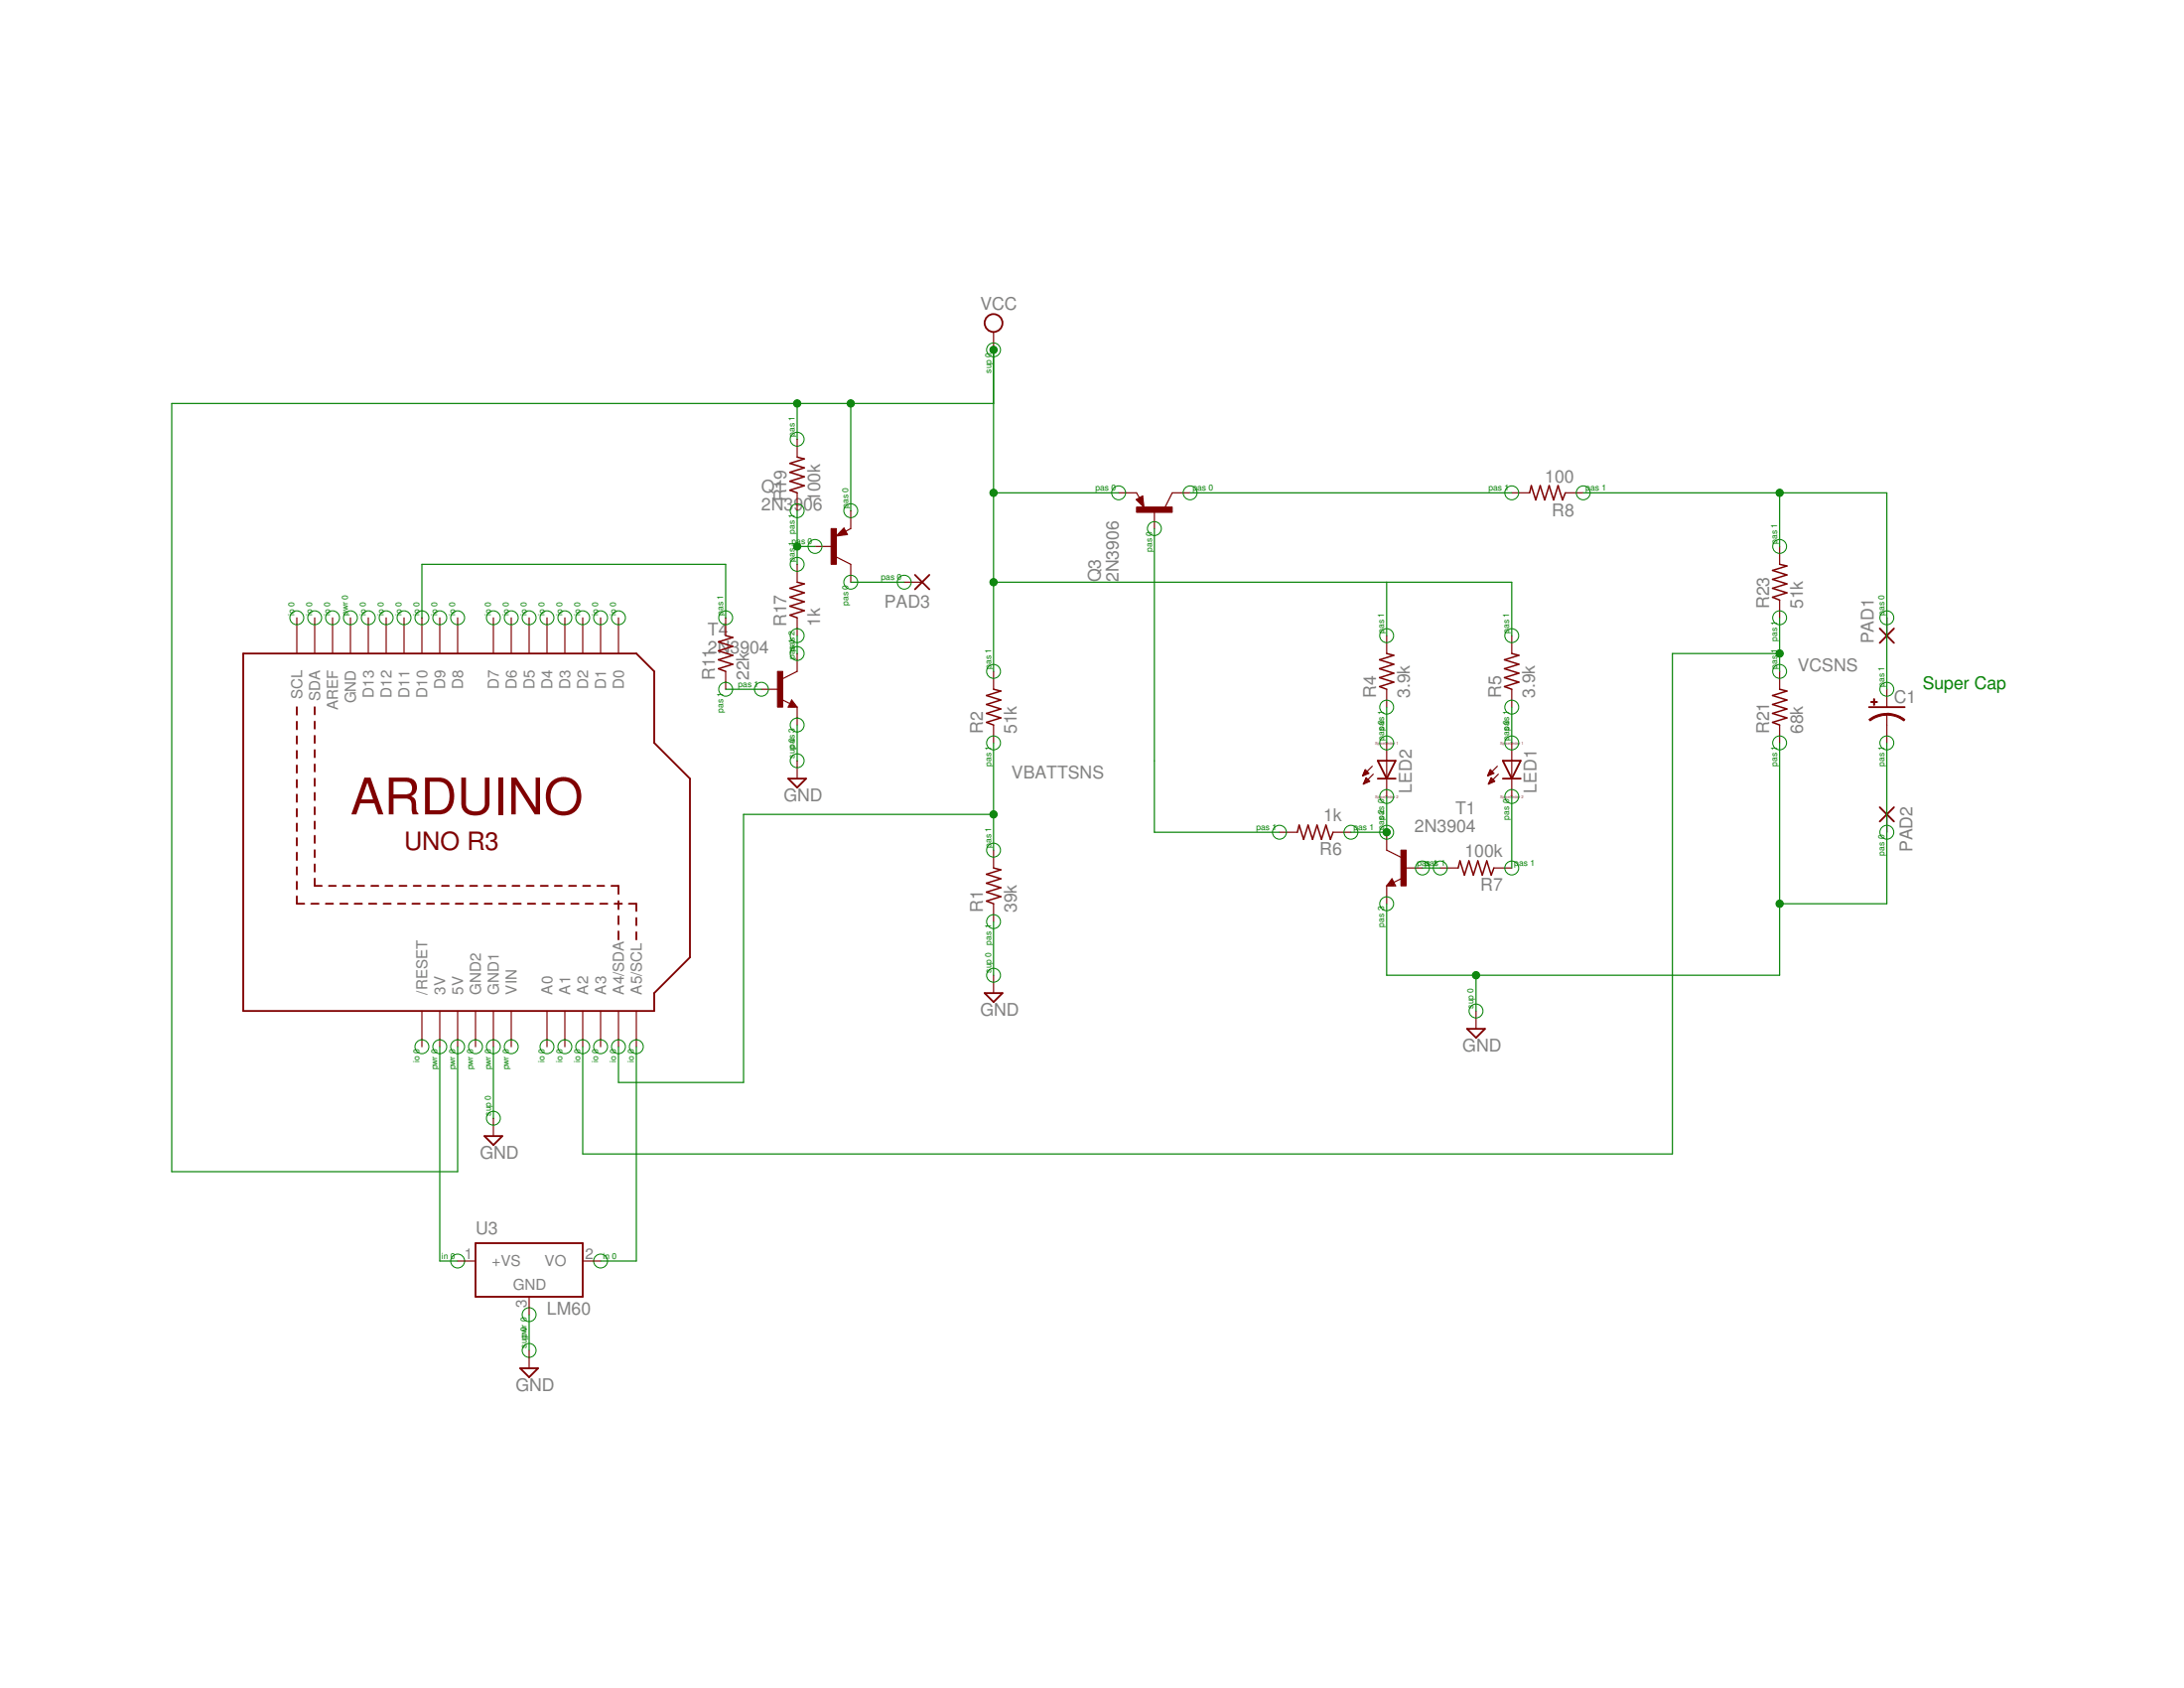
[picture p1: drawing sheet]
<svg xmlns="http://www.w3.org/2000/svg" width="279mm" height="216mm" viewBox="0 0 279 216" stroke-linecap="round" stroke-linejoin="round" font-family="sans-serif">
<path d="M102 58.5l.9 .2-1.9 .6 1.9 .5-1.9 .6 1.9 .6-1.9 .6 1.9 .5-1.9 .6 1 .3M102 74.5l.9 .2-1.9 .5 1.9 .6-1.9 .6 1.9 .6-1.9 .5 1.9 .6-1.9 .6 1 .3M195.7 63l.2-.9 .6 1.8 .5-1.8 .6 1.8 .6-1.8 .6 1.8 .5-1.8 .6 1.8 .4-.9M227.7 72.2l.9 .2-1.8 .6 1.8 .5-1.8 .6 1.8 .6-1.8 .5 1.8 .6-1.8 .6 .9 .4M92.8 81.3l.9 .2-1.8 .6 1.8 .6-1.8 .5 1.8 .6-1.8 .6 1.8 .6-1.8 .5 .9 .4M127.1 88.2l.9 .2-1.8 .6 1.8 .5-1.8 .6 1.8 .6-1.8 .5 1.8 .6-1.8 .6 .9 .3M177.4 83.6l.9 .2-1.8 .6 1.8 .6-1.8 .5 1.8 .6-1.8 .6 1.8 .5-1.8 .6 .9 .4M193.4 83.6l.9 .2-1.8 .6 1.8 .6-1.8 .5 1.8 .6-1.8 .6 1.8 .5-1.8 .6 .9 .4M227.7 88.2l.9 .2-1.8 .6 1.8 .5-1.8 .6 1.8 .6-1.8 .5 1.8 .6-1.8 .6 .9 .3M127.1 111l.9 .3-1.8 .5 1.8 .6-1.8 .6 1.8 .5-1.8 .6 1.8 .6-1.8 .6 .9 .3M166 106.4l.2-.9 .6 1.9 .5-1.9 .6 1.9 .6-1.9 .6 1.9 .5-1.9 .6 1.9 .3-1M186.5 111l.3-.9 .5 1.8 .6-1.8 .6 1.8 .6-1.8 .5 1.8 .6-1.8 .6 1.8 .3-.9" fill="none" stroke="#800000" stroke-width=".19"/>
<g fill="none" stroke="#800000" stroke-width=".15">
<path d="M102 56.2v2.3M127.1 42.5v2.2M38 79v4.6M40.3 79v4.6M42.5 79v4.6M44.8 79v4.6M47.1 79v4.6M49.4 79v4.6M51.7 79v4.6M54 79v4.6M56.3 79v4.6M58.5 79v4.6"/>
<path d="M63.1 79v4.6M65.4 79v4.6M67.7 79v4.6M70 79v4.6M72.3 79v4.6M74.5 79v4.6M76.8 79v4.6M79.1 79v4.6M92.8 79v2.3M102 63v2.3M102 72.2v2.3M102 79v2.3"/>
<path d="M104.3 69.9h2.3M107 71.2l1.8 1v2.3M108 67.5l.4 .9-1.4 .2zM108.8 65.3v2.3l-.6 .4M115.7 74.5h2.3M143.1 63h2.3l.4 .7M145.4 63.9l.8-.5 .1 1.5zM147.7 65.3v2.3M152.3 63h-2.3l-.9 1.9M193.4 63h2.3M200.3 63h2.2M227.7 69.9v2.3"/>
<path d="M227.7 76.8v2.2M241.4 79v2.3M92.8 85.9v2.3M97.4 88.2h2.3M100 89.5l1.1 .5M101.3 89.5l.7 .9h-1.2zM102 83.6v2.3l-1.9 .9M102 90.4v2.3M102 97.3v2.3M127.1 85.9v2.3M127.1 92.7v2.3M174.3 99.2h.2"/>
<path d="M174.4 99.1h.3M174.4 99h.5M174.5 98.9h.6M174.5 98.8h.5M174.6 98.7h.3M174.6 99.9h.6M174.6 98.6h.2M174.6 99.8h.5M174.6 98.4l.5 .5-.8 .4zM174.7 99.7h.3M174.7 99.6h.2M174.8 99.5h.1"/>
<path d="M175.2 99.9l-.4-.4-.4 .8M175.2 99.9l-.8 .4M175.6 98l-1.3 1.3M175.7 99l-1.3 1.3M177.4 81.3v2.3M177.4 88.2v2.2M177.4 95v6.9M190.3 99.2h.2M190.4 99.1h.3M190.4 99h.5M190.5 98.9h.6M190.5 98.8h.5"/>
<path d="M190.6 98.7h.3M190.6 99.9h.6M190.6 98.6h.2M190.6 99.8h.5M190.6 98.4l.5 .5-.8 .4zM190.7 99.7h.3M190.7 99.6h.2M190.8 99.5h.1M190.8 99.5l.4 .4-.8 .4zM191.6 98l-1.3 1.3M191.7 99l-1.3 1.3M193.4 81.3v2.3"/>
<path d="M193.4 88.2v2.2M193.4 95v6.9M227.7 85.9v2.3M227.7 92.7v2.3M241.4 88.2v2.2M241.4 91.4v3.6M127.1 108.7v2.3M127.1 115.6v2.3M163.7 106.4h2.3M170.5 106.4h2.3M174.4 100.2h.1M174.5 100.1h.3"/>
<path d="M174.5 100h.5M177.4 106.4v2.3l1.8 .9M177.4 113.3v2.3M178.1 112.4l.4 .9h-1.1zM179.4 112.3l-1.1 .6M179.7 111h2.3M184.3 111h2.2M190.4 100.2h.1M190.5 100.1h.3M190.5 100h.5M191.1 111h2.3M241.4 104.2v2.2"/>
<path d="M54 129.3v4.6M56.3 129.3v4.6M58.5 129.3v4.6M60.8 129.3v4.6M63.1 129.3v4.6M65.4 129.3v4.6M70 129.3v4.6M72.3 129.3v4.6M74.5 129.3v4.6M76.8 129.3v4.6M79.1 129.3v4.6M81.4 129.3v4.6"/>
<path d="M127.1 124.7v2.3M188.8 129.3v2.3M63.1 143v2.3M58.5 161.3h2.3M67.7 165.9v2.2M67.7 172.7v2.3M74.5 161.3h2.3"/>
</g>
<g fill="none" stroke="#800000" stroke-width=".23">
<path d="M107.9 68.2h-.3l.3-.3 .2 .4-.9 .1 .7-.7 .4 .6M117.1 73.5l1.8 1.9M118.9 73.5l-1.8 1.9M146.1 63.6l-.6 .3 .7 .7-.1-.9-.4 .2 .3 .4v-.4M31.1 83.6h50.3l2.3 2.3v9.1l4.6 4.6v22.8l-4.6 4.6v2.3h-52.6zM38 90.4v1M38 92.3v1M38 94.2v.9M38 96v1M38 97.9v.9M38 99.8v.9M40.3 90.4v1"/>
<path d="M40.3 92.3v.9M40.3 94.1v.9M40.3 95.9v1M40.3 97.8v.9M40.3 99.6v.9M100.8 99.6h2.3l-1.1 1.1zM101.3 90l.1 .2h-.4l.3-.4 .4 .5h-.7M176.3 99.6h2.2M176.3 97.3h2.2l-1.1 2.3zM192.3 97.3h2.2l-1.1 2.3zM192.3 99.6h2.2M239.1 90.4h4.6"/>
<path d="M240.5 80.4l1.8 1.8M242.3 80.4l-1.8 1.8M38 101.6v1M38 103.5v.9M38 105.3v1M38 107.2v.9M38 109.1v.9M38 110.9v1M38 112.8v.9M38 114.6v1h.9M39.8 115.6h1M40.3 101.4v.9"/>
<path d="M40.3 103.3v.9M40.3 105.1v.9M40.3 106.9v.9M40.3 108.7v.9M40.3 110.6v.9M40.3 112.4v.9h.9M41.7 115.6h.9M42.1 113.3h.9M43.5 115.6h1M43.9 113.3h.9M45.4 115.6h.9M45.7 113.3h.9"/>
<path d="M47.2 115.6h1M47.5 113.3h.9M49.1 115.6h.9M49.3 113.3h.9M50.9 115.6h1M51.1 113.3h.9M52.7 115.6h1M52.9 113.3h.9M54.6 115.6h.9M54.7 113.3h.9M56.5 115.6h.9M56.5 113.3h.9"/>
<path d="M58.3 115.6h.9M58.3 113.3h.9M60.1 115.6h1M60.1 113.3h.9M62 113.3h.8M62 115.6h.9M63.8 113.3h.9M63.8 115.6h1M65.6 113.3h.9M65.7 115.6h.9M67.4 113.3h.9M67.5 115.6h1"/>
<path d="M69.2 113.3h.9M69.4 115.6h.9M71 113.3h.9M71.2 115.6h1M72.8 113.3h.9M73.1 115.6h.9M74.6 113.3h.9M74.9 115.6h1M76.4 113.3h.9M76.8 115.6h.9M78.2 113.3h.9v1M78.6 115.6h1"/>
<path d="M79.1 115.3v1M79.1 117.2v1M79.1 119.1v1.1M80.5 115.6h.9v.9M81.4 117.4v.9M81.4 119.2v1M178.1 112.8l-.1 .3h.3l-.2-.5-.5 .6h.7M240.5 103.3l1.8 1.8M242.3 103.3l-1.8 1.8M126 127h2.2l-1.1 1.2zM187.7 131.6h2.3l-1.2 1.1zM60.8 159h13.7v6.9h-13.7z"/>
<path d="M62 145.3h2.3l-1.2 1.2zM66.5 175h2.3l-1.1 1.1z"/>
<circle cx="127.1" cy="41.3" r="1.14"/>
</g>
<g fill="#800000" stroke="#800000" stroke-width=".13">
<path d="M145.4 64.9h4.6v.6h-4.6z"/>
<path d="M179.2 108.7h.7v4.6h-.7z"/>
<path d="M106.3 67.6h.7v4.6h-.7z"/>
<path d="M99.5 85.9h.6v4.5h-.6z"/>
<path d="M239.4 89.7h.8v.2h-.8z"/>
<path d="M239.7 89.4h.1v.8h-.1z"/>
</g>
<g fill="#800000" stroke="#800000" stroke-width=".13">
<path d="M241.4 91.2h.2a3.9 3.9 0 0 1 2.1 .8l-.1 .2a3.6 3.6 0 0 0-2.2-.7z" fill-rule="evenodd"/>
<path d="M239.1 92a3.6 3.6 0 0 1 2.3-.8v.3a3.7 3.7 0 0 0-2.2 .7z" fill-rule="evenodd"/>
</g>
<g fill="none" stroke="#008000" stroke-width=".13">
<circle cx="102" cy="56.2" r=".89"/>
<circle cx="127.1" cy="44.7" r=".89"/>
<circle cx="38" cy="79" r=".89"/>
<circle cx="40.3" cy="79" r=".89"/>
<circle cx="42.5" cy="79" r=".89"/>
<circle cx="44.8" cy="79" r=".89"/>
<circle cx="47.1" cy="79" r=".89"/>
<circle cx="49.4" cy="79" r=".89"/>
<circle cx="51.7" cy="79" r=".89"/>
<circle cx="54" cy="79" r=".89"/>
<circle cx="56.3" cy="79" r=".89"/>
<circle cx="58.5" cy="79" r=".89"/>
<circle cx="63.1" cy="79" r=".89"/>
<circle cx="65.4" cy="79" r=".89"/>
<circle cx="67.7" cy="79" r=".89"/>
<circle cx="70" cy="79" r=".89"/>
<circle cx="72.3" cy="79" r=".89"/>
<circle cx="74.5" cy="79" r=".89"/>
<circle cx="76.8" cy="79" r=".89"/>
<circle cx="79.1" cy="79" r=".89"/>
<circle cx="92.8" cy="79" r=".89"/>
<circle cx="102" cy="65.3" r=".89"/>
<circle cx="102" cy="72.2" r=".89"/>
<circle cx="104.3" cy="69.9" r=".89"/>
<circle cx="108.8" cy="74.5" r=".89"/>
<circle cx="108.8" cy="65.3" r=".89"/>
<circle cx="115.7" cy="74.5" r=".89"/>
<circle cx="143.1" cy="63" r=".89"/>
<circle cx="147.7" cy="67.6" r=".89"/>
<circle cx="152.3" cy="63" r=".89"/>
<circle cx="193.4" cy="63" r=".89"/>
<circle cx="202.5" cy="63" r=".89"/>
<circle cx="227.7" cy="79" r=".89"/>
<circle cx="227.7" cy="69.9" r=".89"/>
<circle cx="241.4" cy="79" r=".89"/>
<circle cx="92.8" cy="88.2" r=".89"/>
<circle cx="97.4" cy="88.2" r=".89"/>
<circle cx="102" cy="83.6" r=".89"/>
<circle cx="102" cy="81.3" r=".89"/>
<circle cx="102" cy="97.3" r=".89"/>
<circle cx="102" cy="92.7" r=".89"/>
<circle cx="127.1" cy="85.9" r=".89"/>
<circle cx="127.1" cy="95" r=".89"/>
<circle cx="177.4" cy="81.3" r=".89"/>
<circle cx="177.4" cy="95" r=".89"/>
<circle cx="177.4" cy="90.4" r=".89"/>
<circle cx="193.4" cy="81.3" r=".89"/>
<circle cx="193.4" cy="95" r=".89"/>
<circle cx="193.4" cy="90.4" r=".89"/>
<circle cx="227.7" cy="85.9" r=".89"/>
<circle cx="227.7" cy="95" r=".89"/>
<circle cx="241.4" cy="95" r=".89"/>
<circle cx="241.4" cy="88.2" r=".89"/>
<circle cx="127.1" cy="108.7" r=".89"/>
<circle cx="127.1" cy="117.9" r=".89"/>
<circle cx="163.7" cy="106.4" r=".89"/>
<circle cx="172.8" cy="106.4" r=".89"/>
<circle cx="177.4" cy="101.9" r=".89"/>
<circle cx="177.4" cy="115.6" r=".89"/>
<circle cx="177.4" cy="106.4" r=".89"/>
<circle cx="182" cy="111" r=".89"/>
<circle cx="184.3" cy="111" r=".89"/>
<circle cx="193.4" cy="101.9" r=".89"/>
<circle cx="193.4" cy="111" r=".89"/>
<circle cx="241.4" cy="106.4" r=".89"/>
<circle cx="54" cy="133.9" r=".89"/>
<circle cx="56.3" cy="133.9" r=".89"/>
<circle cx="58.5" cy="133.9" r=".89"/>
<circle cx="60.8" cy="133.9" r=".89"/>
<circle cx="63.1" cy="133.9" r=".89"/>
<circle cx="65.4" cy="133.9" r=".89"/>
<circle cx="70" cy="133.9" r=".89"/>
<circle cx="72.3" cy="133.9" r=".89"/>
<circle cx="74.5" cy="133.9" r=".89"/>
<circle cx="76.8" cy="133.9" r=".89"/>
<circle cx="79.1" cy="133.9" r=".89"/>
<circle cx="81.4" cy="133.9" r=".89"/>
<circle cx="127.1" cy="124.7" r=".89"/>
<circle cx="188.8" cy="129.3" r=".89"/>
<circle cx="63.1" cy="143" r=".89"/>
<circle cx="58.5" cy="161.3" r=".89"/>
<circle cx="67.7" cy="172.7" r=".89"/>
<circle cx="67.7" cy="168.1" r=".89"/>
<circle cx="76.8" cy="161.3" r=".89"/>
</g>
<g fill="none" stroke="#008000" stroke-width=".15">
<path d="M102 51.6v4.6M108.8 51.6v13.7M127.1 44.7v41.2M127.1 51.6h-105.1v98.3h36.5v-16M54 79v-6.8h38.8v6.8M102 65.3v6.9M102 69.9h2.3M108.8 74.5h6.9M127.1 74.5h66.3v6.8M127.1 63h16M147.7 67.6v38.8h16M152.3 63h41.1"/>
<path d="M177.4 74.5v6.8M202.5 63h38.9v25.2M227.7 63v6.9M227.7 79v6.9M92.8 88.2h4.6M102 81.3v2.3M102 92.7v4.6M127.1 95v13.7M177.4 90.4v4.6M193.4 90.4v4.6M227.7 95v29.7h-50.3v-9.1M227.7 83.6h-13.7v64h-139.5v-13.7"/>
<path d="M241.4 95v20.6h-13.7M127.1 117.9v6.8M127.1 104.2h-32v34.3h-16v-4.6M177.4 101.9v4.5h-4.6M182 111h2.3M193.4 101.9v9.1M56.3 133.9v27.4h2.2M63.1 133.9v9.1M81.4 133.9v27.4h-4.6M188.8 124.7v4.6M67.7 168.1v4.6"/>
</g>
<g fill="#008000" stroke="#008000" stroke-width=".13">
<circle cx="177.4" cy="106.4" r=".47"/>
<circle cx="188.8" cy="124.7" r=".47"/>
<circle cx="227.7" cy="115.6" r=".47"/>
<circle cx="102" cy="69.9" r=".47"/>
<circle cx="227.7" cy="83.6" r=".47"/>
<circle cx="127.1" cy="104.2" r=".47"/>
<circle cx="227.7" cy="63" r=".47"/>
<circle cx="127.1" cy="74.5" r=".47"/>
<circle cx="127.1" cy="63" r=".47"/>
<circle cx="127.1" cy="44.7" r=".47"/>
<circle cx="108.8" cy="51.6" r=".47"/>
<circle cx="102" cy="51.6" r=".47"/>
</g>
<text font-size="6.5" fill="#800000" x="44.8" y="104.2">ARDUINO</text>
<text font-size="3.2" fill="#800000" x="51.7" y="108.7">UNO R3</text>
<g font-size="2.2" fill="#808080">
<text x="125.4" y="39.6">VCC</text>
<text x="97.4" y="65.3">2N3906</text>
<text x="97.4" y="63">Q1</text>
<text x="100.6" y="64.2" transform="rotate(-90 100.6 64.2)">R19</text>
<text x="104.9" y="64.2" transform="rotate(-90 104.9 64.2)">100k</text>
<text x="197.6" y="61.7">100</text>
<text x="198.5" y="66">R8</text>
<text x="113.1" y="77.7">PAD3</text>
<text x="140.8" y="74.5" transform="rotate(-90 140.8 74.5)">Q3</text>
<text x="143.1" y="74.5" transform="rotate(-90 143.1 74.5)">2N3906</text>
<text x="226.3" y="77.9" transform="rotate(-90 226.3 77.9)">R23</text>
<text x="230.6" y="77.9" transform="rotate(-90 230.6 77.9)">51k</text>
<text x="90.5" y="83.6">2N3904</text>
<text x="90.5" y="81.3">T4</text>
<text x="100.6" y="80.2" transform="rotate(-90 100.6 80.2)">R17</text>
<text x="104.9" y="80.2" transform="rotate(-90 104.9 80.2)">1k</text>
<text x="239.7" y="82.3" transform="rotate(-90 239.7 82.3)">PAD1</text>
<text x="91.5" y="87" transform="rotate(-90 91.5 87)">R11</text>
<text x="95.8" y="87" transform="rotate(-90 95.8 87)">22k</text>
<text x="176" y="89.3" transform="rotate(-90 176 89.3)">R4</text>
<text x="180.4" y="89.3" transform="rotate(-90 180.4 89.3)">3.9k</text>
<text x="192" y="89.3" transform="rotate(-90 192 89.3)">R5</text>
<text x="196.4" y="89.3" transform="rotate(-90 196.4 89.3)">3.9k</text>
<text x="230" y="85.9">VCSNS</text>
<text x="242.3" y="89.9">C1</text>
<text x="125.8" y="93.9" transform="rotate(-90 125.8 93.9)">R2</text>
<text x="130.1" y="93.9" transform="rotate(-90 130.1 93.9)">51k</text>
<text x="226.3" y="93.9" transform="rotate(-90 226.3 93.9)">R21</text>
<text x="230.6" y="93.9" transform="rotate(-90 230.6 93.9)">68k</text>
<text x="129.4" y="99.6">VBATTSNS</text>
<text x="180.6" y="101.4" transform="rotate(-90 180.6 101.4)">LED2</text>
<text x="196.6" y="101.4" transform="rotate(-90 196.6 101.4)">LED1</text>
<text x="100.3" y="102.4">GND</text>
<text x="169.3" y="105.1">1k</text>
<text x="181" y="106.4">2N3904</text>
<text x="186.2" y="104.2">T1</text>
<text x="168.8" y="109.4">R6</text>
<text x="187.4" y="109.7">100k</text>
<text x="189.4" y="114">R7</text>
<text x="244.7" y="109" transform="rotate(-90 244.7 109)">PAD2</text>
<text x="125.8" y="116.7" transform="rotate(-90 125.8 116.7)">R1</text>
<text x="130.1" y="116.7" transform="rotate(-90 130.1 116.7)">39k</text>
<text x="125.4" y="129.9">GND</text>
<text x="187.1" y="134.4">GND</text>
<text x="61.4" y="148.2">GND</text>
<text x="60.8" y="157.9">U3</text>
<text x="70" y="168.2">LM60</text>
<text x="66" y="177.9">GND</text>
</g>
<text font-size="2.2" fill="#008000" x="246" y="88.2">Super Cap</text>
<g font-size="1.9" fill="#808080">
<text x="38.7" y="89.4" transform="rotate(-90 38.7 89.4)">SCL</text>
<text x="41" y="89.7" transform="rotate(-90 41 89.7)">SDA</text>
<text x="45.5" y="90" transform="rotate(-90 45.5 90)">GND</text>
<text x="47.8" y="89.2" transform="rotate(-90 47.8 89.2)">D13</text>
<text x="50.1" y="89.2" transform="rotate(-90 50.1 89.2)">D12</text>
<text x="52.4" y="89.2" transform="rotate(-90 52.4 89.2)">D11</text>
<text x="54.7" y="89.2" transform="rotate(-90 54.7 89.2)">D10</text>
<text x="57" y="88.2" transform="rotate(-90 57 88.2)">D9</text>
<text x="59.2" y="88.2" transform="rotate(-90 59.2 88.2)">D8</text>
<text x="63.8" y="88.2" transform="rotate(-90 63.8 88.2)">D7</text>
<text x="66.1" y="88.2" transform="rotate(-90 66.1 88.2)">D6</text>
<text x="68.4" y="88.2" transform="rotate(-90 68.4 88.2)">D5</text>
<text x="70.7" y="88.2" transform="rotate(-90 70.7 88.2)">D4</text>
<text x="73" y="88.2" transform="rotate(-90 73 88.2)">D3</text>
<text x="75.2" y="88.2" transform="rotate(-90 75.2 88.2)">D2</text>
<text x="77.5" y="88.2" transform="rotate(-90 77.5 88.2)">D1</text>
<text x="79.8" y="88.2" transform="rotate(-90 79.8 88.2)">D0</text>
<text x="43.2" y="90.8" transform="rotate(-90 43.2 90.8)">AREF</text>
<text x="54.7" y="127.2" transform="rotate(-90 54.7 127.2)">/RESET</text>
<text x="56.9" y="127.2" transform="rotate(-90 56.9 127.2)">3V</text>
<text x="59.2" y="127.2" transform="rotate(-90 59.2 127.2)">5V</text>
<text x="61.5" y="127.2" transform="rotate(-90 61.5 127.2)">GND2</text>
<text x="63.8" y="127.2" transform="rotate(-90 63.8 127.2)">GND1</text>
<text x="66.1" y="127.2" transform="rotate(-90 66.1 127.2)">VIN</text>
<text x="70.7" y="127.2" transform="rotate(-90 70.7 127.2)">A0</text>
<text x="72.9" y="127.2" transform="rotate(-90 72.9 127.2)">A1</text>
<text x="75.2" y="127.2" transform="rotate(-90 75.2 127.2)">A2</text>
<text x="77.5" y="127.2" transform="rotate(-90 77.5 127.2)">A3</text>
<text x="79.8" y="127.2" transform="rotate(-90 79.8 127.2)">A4/SDA</text>
<text x="82.1" y="127.2" transform="rotate(-90 82.1 127.2)">A5/SCL</text>
<text x="59.4" y="161">1</text>
<text x="62.9" y="162">+VS</text>
<text x="69.7" y="162">VO</text>
<text x="74.9" y="161">2</text>
<text x="65.6" y="165">GND</text>
<text x="67.4" y="167.3" transform="rotate(-90 67.4 167.3)">3</text>
</g>
<g font-size="1.1" fill="#008000">
<text x="126.8" y="47.7" transform="rotate(-90 126.8 47.7)">sup 0</text>
<text x="101.7" y="55.9" transform="rotate(-90 101.7 55.9)">pas 1</text>
<text x="108.5" y="65" transform="rotate(-90 108.5 65)">pas 0</text>
<text x="140.1" y="62.7">pas 0</text>
<text x="152.6" y="62.7">pas 0</text>
<text x="190.4" y="62.7">pas 1</text>
<text x="202.9" y="62.7">pas 1</text>
<text x="101.3" y="69.6">pas 0</text>
<text x="101.7" y="71.8" transform="rotate(-90 101.7 71.8)">pas 1</text>
<text x="101.7" y="68.3" transform="rotate(-90 101.7 68.3)">pas 1</text>
<text x="147.4" y="70.6" transform="rotate(-90 147.4 70.6)">pas 0</text>
<text x="227.4" y="69.6" transform="rotate(-90 227.4 69.6)">pas 1</text>
<text x="108.5" y="77.4" transform="rotate(-90 108.5 77.4)">pas 0</text>
<text x="112.7" y="74.1">pas 0</text>
<text x="37.7" y="78.7" transform="rotate(-90 37.7 78.7)">io 0</text>
<text x="39.9" y="78.7" transform="rotate(-90 39.9 78.7)">io 0</text>
<text x="42.2" y="78.7" transform="rotate(-90 42.2 78.7)">io 0</text>
<text x="44.5" y="78.7" transform="rotate(-90 44.5 78.7)">pwr 0</text>
<text x="46.8" y="78.7" transform="rotate(-90 46.8 78.7)">io 0</text>
<text x="49.1" y="78.7" transform="rotate(-90 49.1 78.7)">io 0</text>
<text x="51.4" y="78.7" transform="rotate(-90 51.4 78.7)">io 0</text>
<text x="53.7" y="78.7" transform="rotate(-90 53.7 78.7)">io 0</text>
<text x="55.9" y="78.7" transform="rotate(-90 55.9 78.7)">io 0</text>
<text x="58.2" y="78.7" transform="rotate(-90 58.2 78.7)">io 0</text>
<text x="62.8" y="78.7" transform="rotate(-90 62.8 78.7)">io 0</text>
<text x="65.1" y="78.7" transform="rotate(-90 65.1 78.7)">io 0</text>
<text x="67.4" y="78.7" transform="rotate(-90 67.4 78.7)">io 0</text>
<text x="69.7" y="78.7" transform="rotate(-90 69.7 78.7)">io 0</text>
<text x="71.9" y="78.7" transform="rotate(-90 71.9 78.7)">io 0</text>
<text x="74.2" y="78.7" transform="rotate(-90 74.2 78.7)">io 0</text>
<text x="76.5" y="78.7" transform="rotate(-90 76.5 78.7)">io 0</text>
<text x="78.8" y="78.7" transform="rotate(-90 78.8 78.7)">io 0</text>
<text x="92.5" y="78.7" transform="rotate(-90 92.5 78.7)">pas 1</text>
<text x="177.1" y="81" transform="rotate(-90 177.1 81)">pas 1</text>
<text x="193.1" y="81" transform="rotate(-90 193.1 81)">pas 1</text>
<text x="227.4" y="83.5" transform="rotate(-90 227.4 83.5)">1</text>
<text x="227.4" y="82" transform="rotate(-90 227.4 82)">pas 1</text>
<text x="241.1" y="78.7" transform="rotate(-90 241.1 78.7)">pas 0</text>
<text x="94.4" y="87.8">pas 1</text>
<text x="101.7" y="84.3" transform="rotate(-90 101.7 84.3)">papsa1s 2</text>
<text x="126.8" y="85.6" transform="rotate(-90 126.8 85.6)">pas 1</text>
<text x="227.4" y="85.6" transform="rotate(-90 227.4 85.6)">pas</text>
<text x="241.1" y="87.8" transform="rotate(-90 241.1 87.8)">pas 1</text>
<text x="92.5" y="91.1" transform="rotate(-90 92.5 91.1)">pas 1</text>
<text x="177.1" y="94.7" transform="rotate(-90 177.1 94.7)">paspa0s 1</text>
<text x="193.1" y="94.7" transform="rotate(-90 193.1 94.7)">paspa0s 1</text>
<text x="101.7" y="97" transform="rotate(-90 101.7 97)">suppa0s 3</text>
<text x="126.8" y="98" transform="rotate(-90 126.8 98)">pas 1</text>
<text x="227.4" y="98" transform="rotate(-90 227.4 98)">pas 1</text>
<text x="241.1" y="98" transform="rotate(-90 241.1 98)">pas 1</text>
<text x="160.7" y="106.1">pas 1</text>
<text x="173.1" y="106.1">pas 1</text>
<text x="177.1" y="106.1" transform="rotate(-90 177.1 106.1)">paspa2s 0</text>
<text x="193.1" y="104.8" transform="rotate(-90 193.1 104.8)">pas 0</text>
<text x="126.8" y="108.4" transform="rotate(-90 126.8 108.4)">pas 1</text>
<text x="181.3" y="110.7">papsa1s 1</text>
<text x="193.7" y="110.7">pas 1</text>
<text x="241.1" y="109.4" transform="rotate(-90 241.1 109.4)">pas 0</text>
<text x="177.1" y="118.6" transform="rotate(-90 177.1 118.6)">pas 3</text>
<text x="126.8" y="124.4" transform="rotate(-90 126.8 124.4)">sup 0</text>
<text x="126.8" y="120.8" transform="rotate(-90 126.8 120.8)">pas 1</text>
<text x="188.5" y="129" transform="rotate(-90 188.5 129)">sup 0</text>
<text x="53.7" y="135.9" transform="rotate(-90 53.7 135.9)">io 0</text>
<text x="55.9" y="136.8" transform="rotate(-90 55.9 136.8)">pwr 0</text>
<text x="58.2" y="136.8" transform="rotate(-90 58.2 136.8)">pwr 0</text>
<text x="60.5" y="136.8" transform="rotate(-90 60.5 136.8)">pwr 0</text>
<text x="62.8" y="136.8" transform="rotate(-90 62.8 136.8)">pwr 0</text>
<text x="65.1" y="136.8" transform="rotate(-90 65.1 136.8)">pwr 0</text>
<text x="69.7" y="135.9" transform="rotate(-90 69.7 135.9)">io 0</text>
<text x="71.9" y="135.9" transform="rotate(-90 71.9 135.9)">io 0</text>
<text x="74.2" y="135.9" transform="rotate(-90 74.2 135.9)">io 0</text>
<text x="76.5" y="135.9" transform="rotate(-90 76.5 135.9)">io 0</text>
<text x="78.8" y="135.9" transform="rotate(-90 78.8 135.9)">io 0</text>
<text x="81.1" y="135.9" transform="rotate(-90 81.1 135.9)">io 0</text>
<text x="62.8" y="142.7" transform="rotate(-90 62.8 142.7)">sup 0</text>
<text x="56.5" y="161">in 0</text>
<text x="77.2" y="161">in 0</text>
<text x="67.4" y="172.4" transform="rotate(-90 67.4 172.4)">suppwr 0</text>
<text x="67.4" y="170.4" transform="rotate(-90 67.4 170.4)">0</text>
</g>
<g font-size=".5" fill="#800080">
<text x="175.9" y="95.2">SpiceOrder 1</text>
<text x="191.9" y="95.2">SpiceOrder 1</text>
<text x="175.9" y="102">SpiceOrder 2</text>
<text x="191.9" y="102">SpiceOrder 2</text>
</g>
</svg>
